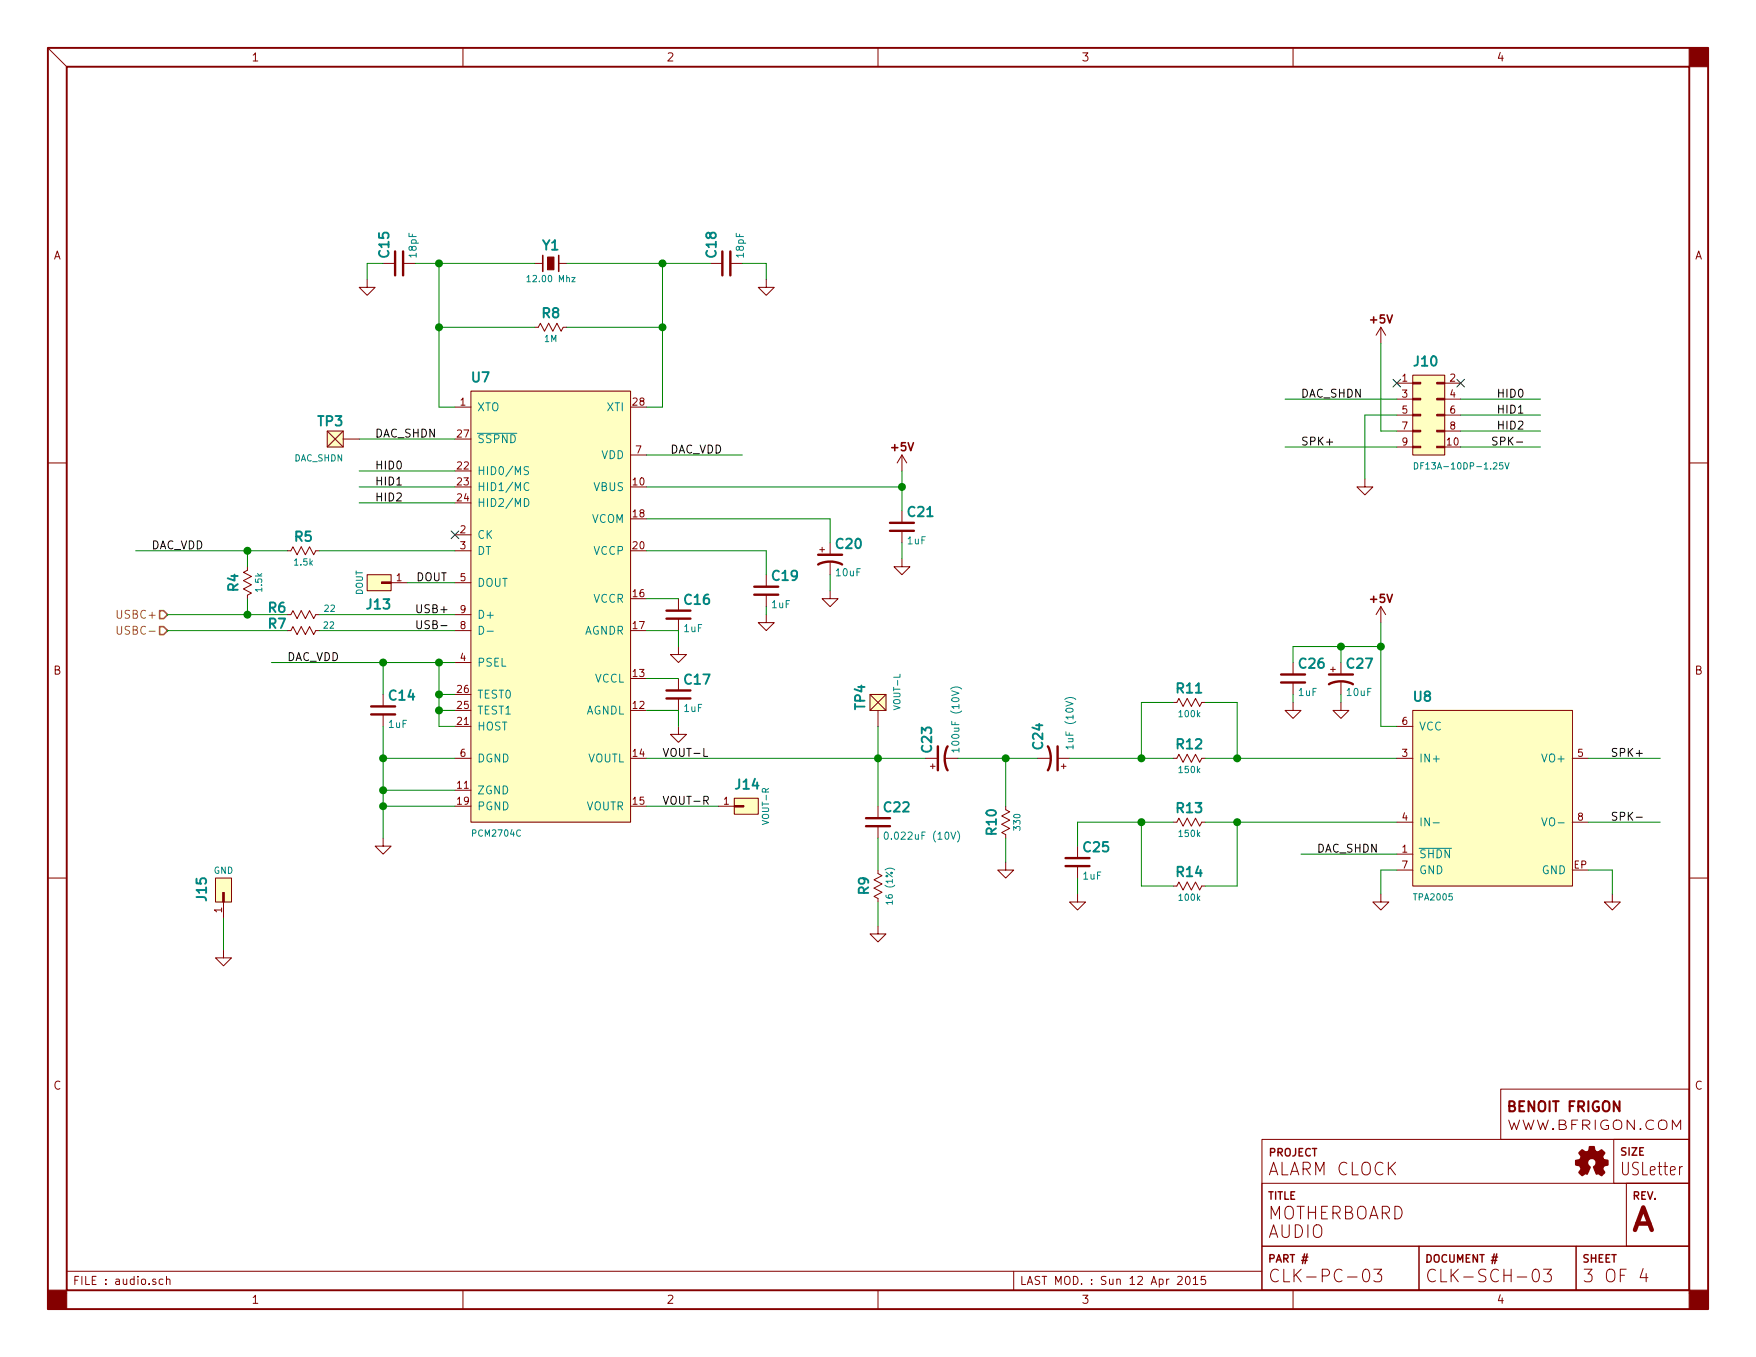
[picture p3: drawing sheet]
<svg xmlns="http://www.w3.org/2000/svg" width="279mm" height="216mm" viewBox="0 0 279 216" stroke-linecap="round" stroke-linejoin="round" font-family="sans-serif">
<g fill="none" stroke="#840000" stroke-width=".16">
<path d="M7.6 7.6l3 3M73.7 7.6v3M139.7 7.6v3M205.7 7.6v3M58.4 44.5v1.2h1.3l-1.3 1.3-1.3-1.3h1.3M61 41.9h1.9M64.1 41.9h1.9M85.1 52.1h.5l.4-.7 .6 1.3 .7-1.3 .7 1.3 .6-1.3 .7 1.3 .3-.6h.6M85.1 41.9h1.3M88.9 41.9h1.3M113 41.9h1.9M116.2 41.9h1.9"/>
<path d="M121.9 44.5v1.2h1.3l-1.3 1.3-1.3-1.3h1.3M219.7 52.1v2.5M219.7 52.1l-.8 1.2M219.7 52.1l.8 1.2M224.8 59.7h5.1v12.7h-5.1zM7.6 73.7h3M52.1 68.6h2.5v2.5h-2.5zM52.1 68.6l2.5 2.5M54.6 68.6l-2.5 2.5M54.6 69.9h2.5M72.4 64.8h2.5M74.9 62.2h25.4v68.6h-25.4z"/>
<path d="M100.3 72.4h2.6M143.5 72.4l-.8 1.3M143.5 72.4v2.5M143.5 72.4l.8 1.3M217.2 76.2v1.3h1.2l-1.2 1.2-1.3-1.2h1.3M222.2 61h2.6M222.2 63.5h2.6M222.2 66h2.6M222.2 68.6h2.6M222.2 71.1h2.6M229.9 61h2.5M229.9 63.5h2.5"/>
<path d="M229.9 66h2.5M229.9 68.6h2.5M268.8 73.7h3M39.4 90.2v.5l-.7 .4 1.3 .6-1.3 .7 1.3 .6-1.3 .7 1.3 .7-.6 .3v.6M45.7 97.8h.6l.3-.6 .7 1.2 .6-1.2 .7 1.2 .7-1.2 .6 1.2 .3-.6h.6M45.7 87.6h.6l.3-.6 .7 1.3 .6-1.3 .7 1.3 .7-1.3 .6 1.3 .3-.7h.6M58.4 91.4h3.8v2.6h-3.8zM62.2 92.7h2.6M72.4 85.1h2.5M72.4 87.6h2.5M72.4 92.7h2.5M72.4 97.8h2.5"/>
<path d="M107.9 95.3v1.9M107.9 98.4v1.9M121.9 97.8v1.3h1.3l-1.3 1.2-1.3-1.2h1.3M121.9 91.4v1.9M121.9 94.6v1.9M132.1 94v1.3h1.2l-1.2 1.2-1.3-1.2h1.3M132.1 86.4v1.9M132.1 89.5v1.9M143.5 88.9v1.3h1.3l-1.3 1.2-1.3-1.2h1.3M143.5 81.3v1.9M143.5 84.5v1.9M219.7 96.5l-.8 1.3"/>
<path d="M219.7 96.5v2.6M219.7 96.5l.8 1.3M45.7 100.3h.6l.3-.6 .7 1.3 .6-1.3 .7 1.3 .7-1.3 .6 1.3 .3-.7h.6M61 110.5v1.9M61 113.7v1.9M72.4 105.4h2.5M72.4 100.3h2.5M72.4 115.6h2.5M107.9 102.9v1.2h1.3l-1.3 1.3-1.2-1.3h1.2M107.9 115.6v1.2h1.3l-1.3 1.3-1.2-1.3h1.2M107.9 108v1.9M107.9 111.1v1.9"/>
<path d="M138.4 110.5h2.6v2.5h-2.6zM138.4 110.5l2.6 2.5M139.7 113v2.6M141 110.5l-2.6 2.5M186.7 111.8h.5l.4-.7 .6 1.3 .7-1.3 .7 1.3 .6-1.3 .7 1.3 .3-.6h.6M205.7 111.8v1.2h1.3l-1.3 1.3-1.2-1.3h1.2M205.7 105.4v1.9M205.7 108.6v1.9M213.4 111.8v1.2h1.2l-1.2 1.3-1.3-1.3h1.3M213.4 105.4v1.9M213.4 108.6v1.9M222.2 115.6h2.6"/>
<path d="M224.8 113h25.4v28h-25.4zM7.6 139.7h3M34.3 139.7h2.5v3.8h-2.5zM61 133.4v1.2h1.2l-1.2 1.3-1.3-1.3h1.3M72.4 120.7h2.5M72.4 125.7h2.5M114.3 128.3h2.5M116.8 127h3.8v2.5h-3.8zM139.7 138.4v.6l.6 .3-1.2 .7 1.2 .6-1.2 .7 1.2 .7-1.2 .6 .6 .4v.5M139.7 128.3v1.9M139.7 131.4v2M147.3 120.7h1.9"/>
<path d="M150.5 120.7h1.9M160 128.3v.5l.7 .4-1.3 .6 1.3 .7-1.3 .6 1.3 .7-1.3 .7 .6 .3v.6M160 137.2v1.2h1.3l-1.3 1.3-1.3-1.3h1.3M165.1 120.7h1.9M168.3 120.7h1.9M171.4 134.6v1.9M171.4 137.8v1.9M186.7 120.7h.5l.4-.7 .6 1.3 .7-1.3 .7 1.3 .6-1.3 .7 1.3 .3-.6h.6M186.7 130.8h.5l.4-.6 .6 1.2 .7-1.2 .7 1.2 .6-1.2 .7 1.2 .3-.6h.6M222.2 120.7h2.6M222.2 130.8h2.6M222.2 135.9h2.6"/>
<path d="M222.2 138.4h2.6M250.2 120.7h2.5M250.2 130.8h2.5M268.8 139.7h3M35.6 151.1v1.3h1.2l-1.2 1.3-1.3-1.3h1.3M35.6 143.5v2.6M139.7 147.3v1.3h1.3l-1.3 1.3-1.3-1.3h1.3M171.4 142.2v1.3h1.3l-1.3 1.3-1.2-1.3h1.2M186.7 141h.5l.4-.7 .6 1.3 .7-1.3 .7 1.3 .6-1.3 .7 1.3 .3-.6h.6M219.7 142.2v1.3h1.3l-1.3 1.3-1.3-1.3h1.3M256.5 142.2v1.3h1.3l-1.3 1.3-1.2-1.3h1.2M238.8 173.3h30v8h-30z"/>
<path d="M256.8 178.4a.71 .71 0 0 1 .7-.2 .71 .71 0 0 1 .5 .5v.5a.7 .7 0 0 1-.6 .5 .7 .7 0 0 1-.7-.5zM260 178.2v1.5l-1.1-1.5v1.5M261 179.6h.1h-.2h.1v.1M263.1 178.4a.78 .78 0 0 0-1 0 .78 .78 0 0 0 0 1.1 .78 .78 0 0 0 1 .1M264 178.4a.71 .71 0 0 1 .7-.2 .71 .71 0 0 1 .5 .5v.5a.7 .7 0 0 1-.6 .5 .7 .7 0 0 1-.7-.5zM266.1 179.7v-1.5l.7 1.1 .6-1.1v1.5M200.8 188.3h68v10h-68zM200.8 181.3h68v24h-68zM200.8 198.3h25v7h-25zM202 196.9l.6-2 .7 2M202.2 196.3h.9M202.3 193.9v-2l.6 1.5 .7-1.5v2"/>
<path d="M204 194.9v1.6l.4 .4h.3l.4-.4v-1.6M204.7 192a.67 .67 0 0 1 .7 0 .67 .67 0 0 1 .4 .6v.7a.67 .67 0 0 1-.7 .7 .67 .67 0 0 1-.7-.7v-.7zM206.1 194.9a1.06 1.06 0 0 1 1.1 .6 1.06 1.06 0 0 1-.3 1.3l-.8 .1zM206.4 191.9h1.1M206.9 191.9v2M208.1 194.9v2M208.2 191.9v2M208.2 192.9h1.1M209.2 195a.67 .67 0 0 1 .8-.1 .67 .67 0 0 1 .3 .7v.6a.67 .67 0 0 1-.7 .7 .67 .67 0 0 1-.6-.7v-.6zM209.3 191.9v2M210.3 192.9h.6M211.2 191.9h-.9v2h.9"/>
<path d="M212.1 193h.8a.55 .55 0 0 0 .4-.5 .55 .55 0 0 0-.4-.6h-.8v2M212.6 193l.6 .9M214.1 192.9h.7a.49 .49 0 0 0 .3-.5 .49 .49 0 0 0-.3-.5h-.7v2h.8a.53 .53 0 0 0 .4-.5 .53 .53 0 0 0-.5-.5M216.3 192a.67 .67 0 0 1 .7 0 .67 .67 0 0 1 .3 .6v.7a.67 .67 0 0 1-.6 .7 .67 .67 0 0 1-.7-.7v-.7zM217.9 193.9l.7-2 .7 2M218.1 193.4h1M219.9 193h.8a.55 .55 0 0 0 .4-.5 .55 .55 0 0 0-.4-.6h-.8v2M220.4 193l.7 .9M221.9 191.9a1.06 1.06 0 0 1 1.2 .7 1.06 1.06 0 0 1-.4 1.2l-.8 .1zM225.8 198.3h25v7h-25zM250.8 198.3h18v7h-18zM256.8 181.3h12v7h-12z"/>
<path d="M258.8 188.3h10v10h-10zM7.6 205.7h3M10.6 202.3h190.2M25.9 203.6l-.3-.1-.3 .2 .1 .5 .2 .2 .3-.1M26.5 203.6l.2-.1 .3 .1 .1 .8M26.5 203.1v1.3M73.7 205.3v3M139.7 205.3v3M161.3 202.3v3M187.4 203.2l.5-.1 .1 .1 .1 .2-.8 1h.8M188.7 203.2l.2-.1a.7 .7 0 0 1 .5 .5 .7 .7 0 0 1-.2 .7l-.3 .1-.2-.3-.1-.5zM189.9 203.4l.3-.3v1.3"/>
<path d="M189.9 204.4h.7M191.8 203.1h-.6l-.1 .6 .2-.1h.4l.1 .5-.2 .3-.5-.2M205.7 205.3v3M217.1 202a.47 .47 0 0 1 .7 .3 1.18 1.18 0 0 1-.4 1.6 .5 .5 0 0 1-.5-.3 1.55 1.55 0 0 1 .2-1.6zM218.6 201.9h1.2l-.6 .8a.53 .53 0 0 1 .6 .4v.5l-.1 .2-.8 .1-.3-.1M244.1 202a.47 .47 0 0 1 .7 .3 1.18 1.18 0 0 1-.4 1.6 .5 .5 0 0 1-.5-.3 1.55 1.55 0 0 1 .2-1.6zM245.6 201.9h1.2l-.6 .8a.53 .53 0 0 1 .6 .4v.5l-.1 .2-.8 .1-.3-.1M261.4 201.8l-.4 1.5h1.2M261.9 202.6v1.3M268.8 205.7h3"/>
</g>
<path d="M7.6 7.6h264.2v200.7h-264.2zM10.6 10.6h258.2v194.7h-258.2z" fill="none" stroke="#840000" stroke-width=".3"/>
<g fill="#840000" stroke="#840000" stroke-width=".16">
<path d="M7.6 205.3h3v3h-3z"/>
<path d="M268.8 205.3h3v3h-3z"/>
<path d="M268.8 7.6h3v3h-3z"/>
<path d="M224.8 71h1.3v.2h-1.3z"/>
<path d="M224.8 68.5h1.3v.2h-1.3z"/>
<path d="M224.8 65.9h1.3v.3h-1.3z"/>
<path d="M224.8 63.4h1.3v.2h-1.3z"/>
<path d="M224.8 60.8h1.3v.3h-1.3z"/>
<path d="M228.6 71h1.3v.2h-1.3z"/>
<path d="M228.6 68.5h1.3v.2h-1.3z"/>
<path d="M228.6 65.9h1.3v.3h-1.3z"/>
<path d="M228.6 63.4h1.3v.2h-1.3z"/>
<path d="M228.6 60.8h1.3v.3h-1.3z"/>
<path d="M87.1 40.9h1v2h-1z"/>
<path d="M60.7 92.6h1.5v.2h-1.5z"/>
<path d="M116.8 128.1h1.6v.3h-1.6z"/>
<path d="M35.4 142h.3v1.5h-.3z"/>
</g>
<path d="M251.5 183.2a.29 .29 0 0 1 .2-.2 .29 .29 0 0 1 .3 .1l.3 .2a.66 .66 0 0 0 .6-.8v-.1h.7l.1 .4a.56 .56 0 0 0 .4 .5 .56 .56 0 0 0 .7-.3l.2 .1a.31 .31 0 0 1 .3 .3 .31 .31 0 0 1-.2 .3l-.1 .3 .1 .5 .7 .1v.5a.3 .3 0 0 1-.1 .3 .3 .3 0 0 1-.3 0l-.2 .1-.2 .5 .1 .3a.28 .28 0 0 1 .2 .3 .28 .28 0 0 1-.2 .2l-.3 .2-.5-.3-.3 .1-.4-1.1a.73 .73 0 0 0 .4-1 .73 .73 0 0 0-1.1-.3 .73 .73 0 0 0-.1 1.1l.2 .2-.4 1.1-.3-.1-.3 .1a.3 .3 0 0 1-.3 .2 .3 .3 0 0 1-.2-.2l-.3-.3 .4-.5-.1-.4a.43 .43 0 0 0-.6-.2l-.2-.1v-.3a.27 .27 0 0 1 0-.4 .27 .27 0 0 1 .4 0l.3-.1 .2-.5-.4-.6z" fill="#840000" stroke="#840000" stroke-width=".25"/>
<path d="M25.4 97.2h.6l.7 .6-.7 .6h-.6zM25.4 99.7h.6l.7 .6-.7 .7h-.6z" fill="none" stroke="#848400" stroke-width=".25"/>
<path d="M18.6 99.6v1.1l.3 .2h.2l.3-.2v-1.1" fill="none" stroke="#848400" stroke-width=".16"/>
<g fill="#ffffc2" stroke="#ffffc2" stroke-width=".25">
<path d="M74.9 62.2h25.4v68.6h-25.4z"/>
<path d="M224.8 59.7h5.1v12.7h-5.1z"/>
<path d="M224.8 113h25.4v28h-25.4z"/>
<path d="M58.4 91.4h3.8v2.6h-3.8z"/>
<path d="M116.8 127h3.8v2.5h-3.8z"/>
<path d="M138.4 110.5h2.6v2.5h-2.6z"/>
<path d="M52.1 68.6h2.5v2.5h-2.5z"/>
<path d="M34.3 139.7h2.5v3.8h-2.5z"/>
</g>
<g fill="none" stroke="#008484" stroke-width=".16">
<path d="M83.8 44.1l.3-.3v1M83.8 44.8h.6M91 44.1h.5l-.5 .7h.5M75.9 68.9h6.3M83.4 79.3a.64 .64 0 0 1 .8 .7 .64 .64 0 0 1-.8 .6zM84.1 74.3l-.5-.1-.2 .1v.4l.6 .3 .1 .3-.2 .2-.5-.1M84.2 76.9a.5 .5 0 0 0-.7 0 .5 .5 0 0 0-.1 .6 .47 .47 0 0 0 .2 .5 .47 .47 0 0 0 .6-.1M225 73.6a.51 .51 0 0 1 .6 .5 .51 .51 0 0 1-.6 .5zM239.4 73.6l.4 1 .3-1M76.3 99.6a.64 .64 0 0 1 .7 .7 .64 .64 0 0 1-.7 .6zM77.5 100.4h1M151.3 109.6a1.31 1.31 0 0 1 1.7 0"/>
<path d="M152.6 119.4h-1.2l.4 .3M152.6 119v.7M169.4 111.3a1.31 1.31 0 0 1 1.8 0M170.7 118.8h-1.1l.3 .4M170.7 118.5v.7M140.8 132.5l.1-.1a.61 .61 0 0 1 .4 .6 .61 .61 0 0 1-.4 .5l-.1-.1-.1-.3zM152.3 132.2a1.31 1.31 0 0 1 0 1.8M225.8 135h5.1M228 130.9h1M245.3 130.1l.4 1.3 .5-1.3M142 143.6h-1l.3 .3M142 143.3v.6"/>
</g>
<g fill="none" stroke="#840000" stroke-width=".38">
<path d="M62.9 40v3.8M64.1 40v3.8M114.9 40v3.8M116.2 40v3.8M106 98.4h3.9M106 97.2h3.9M120 94.6h3.8M120 93.3h3.8M130.2 89.8a4.2 4.2 0 0 1 3.8 0M130.2 88.3h3.8M141.6 84.5h3.8M141.6 83.2h3.8"/>
<path d="M59.1 113.7h3.8M59.1 112.4h3.8M106 111.1h3.9M106 109.9h3.9M149.2 118.7v3.9M150.8 118.7a4.1 4.1 0 0 0 0 3.9M166.7 118.7a4.1 4.1 0 0 1 0 3.9M168.3 118.7v3.9M203.8 108.6h3.8M203.8 107.3h3.8M211.5 108.9a4.2 4.2 0 0 1 3.8 0M211.5 107.3h3.8"/>
<path d="M137.8 131.4h3.8M137.8 130.2h3.8M169.5 137.8h3.9M169.5 136.5h3.9"/>
</g>
<path d="M238.2 69.6l-.5-.1-.2 .1v.4l.6 .3 .1 .3-.2 .2-.5-.1M70.2 99.5h.9M112 119.1v1.2h.6M257.3 129.3l-.5-.1-.2 .1v.4l.5 .2 .2 .4-.3 .2-.5-.1" fill="none" stroke="#000" stroke-width=".16"/>
<path d="M86.4 40.6v2.6M88.9 40.6v2.6" fill="none" stroke="#840000" stroke-width=".25"/>
<g fill="none" stroke="#008400" stroke-width=".16">
<path d="M61 41.9h-2.6v2.6M66 41.9h19.1M69.8 41.9v22.9h2.6M69.8 52.1h15.3M90.2 52.1h15.2M90.2 41.9h22.8M105.4 41.9v22.9h-2.5M118.1 41.9h3.8v2.6M219.7 54.6v14h2.5M57.1 77.5h15.3M57.1 74.9h15.3M57.1 69.9h15.3"/>
<path d="M102.9 77.5h40.6M102.9 72.4h15.2M143.5 74.9v6.4M204.5 71.1h17.7M204.5 63.5h17.7M222.2 66h-5v10.2M232.4 71.1h12.7M232.4 68.6h12.7M232.4 63.5h12.7M232.4 66h12.7M21.6 87.6h24.1M26.7 97.8h19"/>
<path d="M39.4 87.6v2.6M39.4 95.3v2.5M50.8 97.8h21.6M50.8 87.6h21.6M57.1 80h15.3M64.8 92.7h7.6M102.9 95.3h5M102.9 87.6h19v3.8M102.9 82.6h29.2v3.8M121.9 96.5v1.3M132.1 91.4v2.6M143.5 86.4v2.5"/>
<path d="M219.7 99.1v16.5h2.5M26.7 100.3h19M43.2 105.4h29.2M50.8 100.3h21.6M61 105.4v5.1M61 115.6v17.8M69.8 105.4v10.2h2.6M69.8 113h2.6M69.8 110.5h2.6M102.9 113h5v2.6M102.9 100.3h5v2.6M102.9 108h5"/>
<path d="M139.7 115.6v12.7M186.7 111.8h-5.1v8.9M191.8 111.8h5v8.9M205.7 110.5v1.3M213.4 102.9v2.5M213.4 110.5v1.3M219.7 102.9h-14v2.5M61 128.3h11.4M61 125.7h11.4M61 120.7h11.4M102.9 128.3h11.4M102.9 120.7h44.4"/>
<path d="M139.7 133.4v5M152.4 120.7h12.7M160 120.7v7.6M160 133.4v3.8M170.2 120.7h16.5M171.4 139.7v2.5M181.6 130.8v10.2h5.1M186.7 130.8h-15.3v3.8M191.8 120.7h30.4M191.8 130.8h30.4M196.8 130.8v10.2h-5M207 135.9h15.2"/>
<path d="M222.2 138.4h-2.5v3.8M252.7 120.7h11.5M252.7 130.8h11.5M252.7 138.4h3.8v3.8M35.6 146.1v5M139.7 143.5v3.8"/>
</g>
<g fill="#008400" stroke="#008400" stroke-width=".25">
<circle cx="61" cy="128.3" r=".51"/>
<circle cx="61" cy="125.7" r=".51"/>
<circle cx="69.9" cy="113" r=".51"/>
<circle cx="69.9" cy="110.5" r=".51"/>
<circle cx="143.5" cy="77.5" r=".51"/>
<circle cx="69.9" cy="105.4" r=".51"/>
<circle cx="61" cy="120.7" r=".51"/>
<circle cx="61" cy="105.4" r=".51"/>
<circle cx="39.4" cy="87.6" r=".51"/>
<circle cx="39.4" cy="97.8" r=".51"/>
<circle cx="105.4" cy="41.9" r=".51"/>
<circle cx="105.4" cy="52.1" r=".51"/>
<circle cx="69.9" cy="41.9" r=".51"/>
<circle cx="69.9" cy="52.1" r=".51"/>
<circle cx="139.7" cy="120.7" r=".51"/>
<circle cx="160" cy="120.7" r=".51"/>
<circle cx="181.6" cy="120.7" r=".51"/>
<circle cx="196.9" cy="120.7" r=".51"/>
<circle cx="196.9" cy="130.8" r=".51"/>
<circle cx="181.6" cy="130.8" r=".51"/>
<circle cx="219.7" cy="102.9" r=".51"/>
<circle cx="213.4" cy="102.9" r=".51"/>
</g>
<path d="M221.6 60.4l1.3 1.2M222.9 60.4l-1.3 1.2M231.8 60.4l1.2 1.2M233 60.4l-1.2 1.2M71.8 84.5l1.2 1.2M73 84.5l-1.2 1.2" fill="none" stroke="#000084" stroke-width=".16"/>
<text font-size="5" fill="#840000" x="259.8" y="195.9">A</text>
<g font-size="2.8" fill="#840000">
<text x="201.8" y="187">ALARM CLOCK</text>
<text x="257.8" y="187">USLetter</text>
<text x="201.8" y="204">CLK-PC-03</text>
<text x="226.8" y="204">CLK-SCH-03</text>
<text x="251.8" y="204">3 OF 4</text>
</g>
<text font-size="2.2" fill="#840000" x="239.8" y="176.9">BENOIT FRIGON</text>
<g font-size="2.1" fill="#008484">
<text x="61.9" y="40.9" transform="rotate(-90 61.9 40.9)">C15</text>
<text x="86.3" y="39.8">Y1</text>
<text x="114" y="40.9" transform="rotate(-90 114 40.9)">C18</text>
<text x="86.3" y="50.6">R8</text>
<text x="225.1" y="58.3">J10</text>
<text x="75.1" y="60.8">U7</text>
<text x="50.6" y="67.8">TP3</text>
<text x="144.6" y="82.2">C21</text>
<text x="46.9" y="86.2">R5</text>
<text x="133.1" y="87.3">C20</text>
<text x="37.9" y="94.1" transform="rotate(-90 37.9 94.1)">R4</text>
<text x="123" y="92.4">C19</text>
<text x="42.7" y="97.5">R6</text>
<text x="42.7" y="100">R7</text>
<text x="58.4" y="96.9">J13</text>
<text x="109" y="96.2">C16</text>
<text x="206.8" y="106.3">C26</text>
<text x="214.4" y="106.3">C27</text>
<text x="62" y="111.4">C14</text>
<text x="109" y="108.9">C17</text>
<text x="137.6" y="112.9" transform="rotate(-90 137.6 112.9)">TP4</text>
<text x="187.3" y="110.3">R11</text>
<text x="225" y="111.6">U8</text>
<text x="148.3" y="119.6" transform="rotate(-90 148.3 119.6)">C23</text>
<text x="165.9" y="119.1" transform="rotate(-90 165.9 119.1)">C24</text>
<text x="187.3" y="119.2">R12</text>
<text x="117.1" y="125.6">J14</text>
<text x="140.7" y="129.2">C22</text>
<text x="187.3" y="129.3">R13</text>
<text x="158.5" y="132.7" transform="rotate(-90 158.5 132.7)">R10</text>
<text x="172.5" y="135.6">C25</text>
<text x="32.9" y="143.2" transform="rotate(-90 32.9 143.2)">J15</text>
<text x="138.2" y="142.3" transform="rotate(-90 138.2 142.3)">R9</text>
<text x="187.3" y="139.5">R14</text>
</g>
<text font-size="2.1" fill="#840000" x="239.8" y="179.8">WWW.BFRIGON.COM</text>
<g font-size="1.8" fill="#840000">
<text x="40.2" y="9.8">1</text>
<text x="106.2" y="9.8">2</text>
<text x="172.2" y="9.8">3</text>
<text x="238.3" y="9.8">4</text>
<text x="8.5" y="41.3">A</text>
<text x="269.6" y="41.3">A</text>
<text x="218.1" y="51.4">+5V</text>
<text x="141.9" y="71.8">+5V</text>
<text x="218.1" y="95.9">+5V</text>
<text x="8.5" y="107.3">B</text>
<text x="269.6" y="107.3">B</text>
<text x="8.5" y="173.4">C</text>
<text x="269.6" y="173.4">C</text>
<text x="11.6" y="204.4">FILE : audio.sch</text>
<text x="40.2" y="207.4">1</text>
<text x="106.2" y="207.4">2</text>
<text x="162.3" y="204.4">LAST MOD. : Sun 12 Apr 2015</text>
<text x="172.2" y="207.4">3</text>
<text x="238.3" y="207.4">4</text>
</g>
<g font-size="1.8" fill="#008484">
<text x="75.9" y="65.4">XTO</text>
<text x="96.6" y="65.4">XTI</text>
<text x="75.9" y="70.5">SSPND</text>
<text x="75.9" y="75.6">HID0/MS</text>
<text x="95.6" y="73">VDD</text>
<text x="75.9" y="78.1">HID1/MC</text>
<text x="75.9" y="80.6">HID2/MD</text>
<text x="94" y="83.2">VCOM</text>
<text x="94.4" y="78.1">VBUS</text>
<text x="75.9" y="85.7">CK</text>
<text x="75.9" y="88.3">DT</text>
<text x="94.4" y="88.3">VCCP</text>
<text x="75.9" y="93.3">DOUT</text>
<text x="94.3" y="95.9">VCCR</text>
<text x="75.9" y="98.4">D+</text>
<text x="92.8" y="101">AGNDR</text>
<text x="75.9" y="106">PSEL</text>
<text x="75.9" y="113.7">TEST1</text>
<text x="75.9" y="111.1">TEST0</text>
<text x="93" y="113.7">AGNDL</text>
<text x="94.5" y="108.6">VCCL</text>
<text x="75.9" y="116.2">HOST</text>
<text x="225.8" y="116.2">VCC</text>
<text x="75.9" y="121.3">DGND</text>
<text x="93.3" y="121.3">VOUTL</text>
<text x="225.8" y="121.3">IN+</text>
<text x="245.6" y="121.3">VO+</text>
<text x="75.9" y="126.4">ZGND</text>
<text x="75.9" y="128.9">PGND</text>
<text x="93.1" y="128.9">VOUTR</text>
<text x="225.8" y="131.4">IN-</text>
<text x="246" y="131.4">VO-</text>
<text x="225.8" y="136.5">SHDN</text>
<text x="225.8" y="139.1">GND</text>
<text x="245.2" y="139.1">GND</text>
</g>
<g font-size="1.8">
<text x="207" y="63.2">DAC_SHDN</text>
<text x="238.5" y="65.8">HID1</text>
<text x="238.5" y="63.2">HID0</text>
<text x="59.7" y="69.6">DAC_SHDN</text>
<text x="207" y="70.9">SPK+</text>
<text x="238.4" y="70.9">SPK-</text>
<text x="238.5" y="68.3">HID2</text>
<text x="59.7" y="74.7">HID0</text>
<text x="59.7" y="77.2">HID1</text>
<text x="106.7" y="72.1">DAC_VDD</text>
<text x="59.7" y="79.8">HID2</text>
<text x="24.1" y="87.4">DAC_VDD</text>
<text x="66.1" y="92.5">DOUT</text>
<text x="66" y="97.5">USB+</text>
<text x="66" y="100.1">USB-</text>
<text x="45.7" y="105.2">DAC_VDD</text>
<text x="105.4" y="120.4">VOUT-L</text>
<text x="256.9" y="120.4">SPK+</text>
<text x="105.4" y="128">VOUT-R</text>
<text x="257.4" y="130.6">SPK-</text>
<text x="209.5" y="135.6">DAC_SHDN</text>
</g>
<g font-size="1.8" fill="#848400">
<text x="18.9" y="98.4">USBC+</text>
<text x="19.4" y="101">USBC-</text>
</g>
<g font-size="1.7" fill="#840000">
<text x="201.9" y="184">PROJECT</text>
<text x="257.8" y="183.8">SIZE</text>
<text x="201.8" y="190.9">TITLE</text>
<text x="259.8" y="190.9">REV.</text>
<text x="201.8" y="200.9">PART #</text>
<text x="226.8" y="200.9">DOCUMENT #</text>
<text x="251.8" y="200.9">SHEET</text>
</g>
<g font-size="1.6" fill="#008484">
<text x="66.3" y="40.9" transform="rotate(-90 66.3 40.9)">18pF</text>
<text x="118.3" y="40.9" transform="rotate(-90 118.3 40.9)">18pF</text>
<text x="144.4" y="86.6">1uF</text>
<text x="133.1" y="91.7">10uF</text>
<text x="108.9" y="100.6">1uF</text>
<text x="122.8" y="96.7">1uF</text>
<text x="108.9" y="113.3">1uF</text>
<text x="206.7" y="110.7">1uF</text>
<text x="214.4" y="110.7">10uF</text>
<text x="61.9" y="115.8">1uF</text>
<text x="152.6" y="118.9" transform="rotate(-90 152.6 118.9)">100uF (10V)</text>
<text x="170.8" y="118.6" transform="rotate(-90 170.8 118.6)">1uF (10V)</text>
<text x="141.6" y="133.6">0.022uF (10V)</text>
<text x="172.4" y="139.9">1uF</text>
</g>
<g font-size="1.6" fill="#840000">
<text x="73.2" y="64.5">1</text>
<text x="100.7" y="64.5">28</text>
<text x="223.1" y="60.7">1</text>
<text x="223.1" y="63.2">3</text>
<text x="223.1" y="65.8">5</text>
<text x="230.7" y="60.7">2</text>
<text x="230.7" y="63.2">4</text>
<text x="230.7" y="65.8">6</text>
<text x="72.8" y="69.6">27</text>
<text x="223.1" y="68.3">7</text>
<text x="223.1" y="70.9">9</text>
<text x="230.3" y="70.9">10</text>
<text x="230.7" y="68.3">8</text>
<text x="72.8" y="74.7">22</text>
<text x="72.8" y="77.2">23</text>
<text x="100.7" y="77.2">10</text>
<text x="101.2" y="72.1">7</text>
<text x="72.8" y="79.8">24</text>
<text x="100.7" y="82.3">18</text>
<text x="73.2" y="84.8">2</text>
<text x="73.2" y="87.4">3</text>
<text x="100.7" y="87.4">20</text>
<text x="63.1" y="92.5">1</text>
<text x="73.2" y="92.5">5</text>
<text x="100.7" y="95">16</text>
<text x="73.2" y="100.1">8</text>
<text x="73.2" y="97.5">9</text>
<text x="100.7" y="100.1">17</text>
<text x="73.2" y="105.2">4</text>
<text x="100.7" y="107.7">13</text>
<text x="72.8" y="112.8">25</text>
<text x="72.8" y="110.2">26</text>
<text x="100.7" y="112.8">12</text>
<text x="72.8" y="115.3">21</text>
<text x="223.1" y="115.3">6</text>
<text x="72.8" y="125.5">11</text>
<text x="73.2" y="120.4">6</text>
<text x="100.7" y="120.4">14</text>
<text x="223.1" y="120.4">3</text>
<text x="251" y="120.4">5</text>
<text x="72.8" y="128">19</text>
<text x="100.7" y="128">15</text>
<text x="115.1" y="128">1</text>
<text x="223.1" y="130.6">4</text>
<text x="251" y="130.6">8</text>
<text x="223.1" y="135.6">1</text>
<text x="223.1" y="138.2">7</text>
<text x="250.4" y="138.2">EP</text>
<text x="35.3" y="145.2" transform="rotate(-90 35.3 145.2)">1</text>
</g>
<g font-size="1.4" fill="#008484">
<text x="84.3" y="44.9">12.00 Mhz</text>
<text x="86.7" y="54.4">1M</text>
<text x="46.8" y="73.4">DAC_SHDN</text>
<text x="226.2" y="74.7">DF13A-10DP-1.25V</text>
<text x="46.9" y="90">1.5k</text>
<text x="41.7" y="94.1" transform="rotate(-90 41.7 94.1)">1.5k</text>
<text x="57.7" y="94.7" transform="rotate(-90 57.7 94.7)">DOUT</text>
<text x="51.5" y="100">22</text>
<text x="51.7" y="97.3">22</text>
<text x="143.3" y="112.7" transform="rotate(-90 143.3 112.7)">VOUT-L</text>
<text x="187.7" y="114.1">100k</text>
<text x="187.7" y="123">150k</text>
<text x="122.4" y="131" transform="rotate(-90 122.4 131)">VOUT-R</text>
<text x="162.4" y="132" transform="rotate(-90 162.4 132)">330</text>
<text x="75.3" y="133.1">PCM2704C</text>
<text x="187.7" y="133.1">150k</text>
<text x="34" y="139">GND</text>
<text x="142" y="143.4" transform="rotate(-90 142 143.4)">16 (1%)</text>
<text x="187.7" y="143.3">100k</text>
<text x="225.1" y="143.3">TPA2005</text>
</g>
<g font-size="1.4" fill="#840000">
<text x="130.4" y="87.9">+</text>
<text x="211.7" y="106.9">+</text>
<text x="148.8" y="122.3" transform="rotate(-90 148.8 122.3)">+</text>
<text x="169.7" y="122.3" transform="rotate(-90 169.7 122.3)">+</text>
</g>
</svg>
